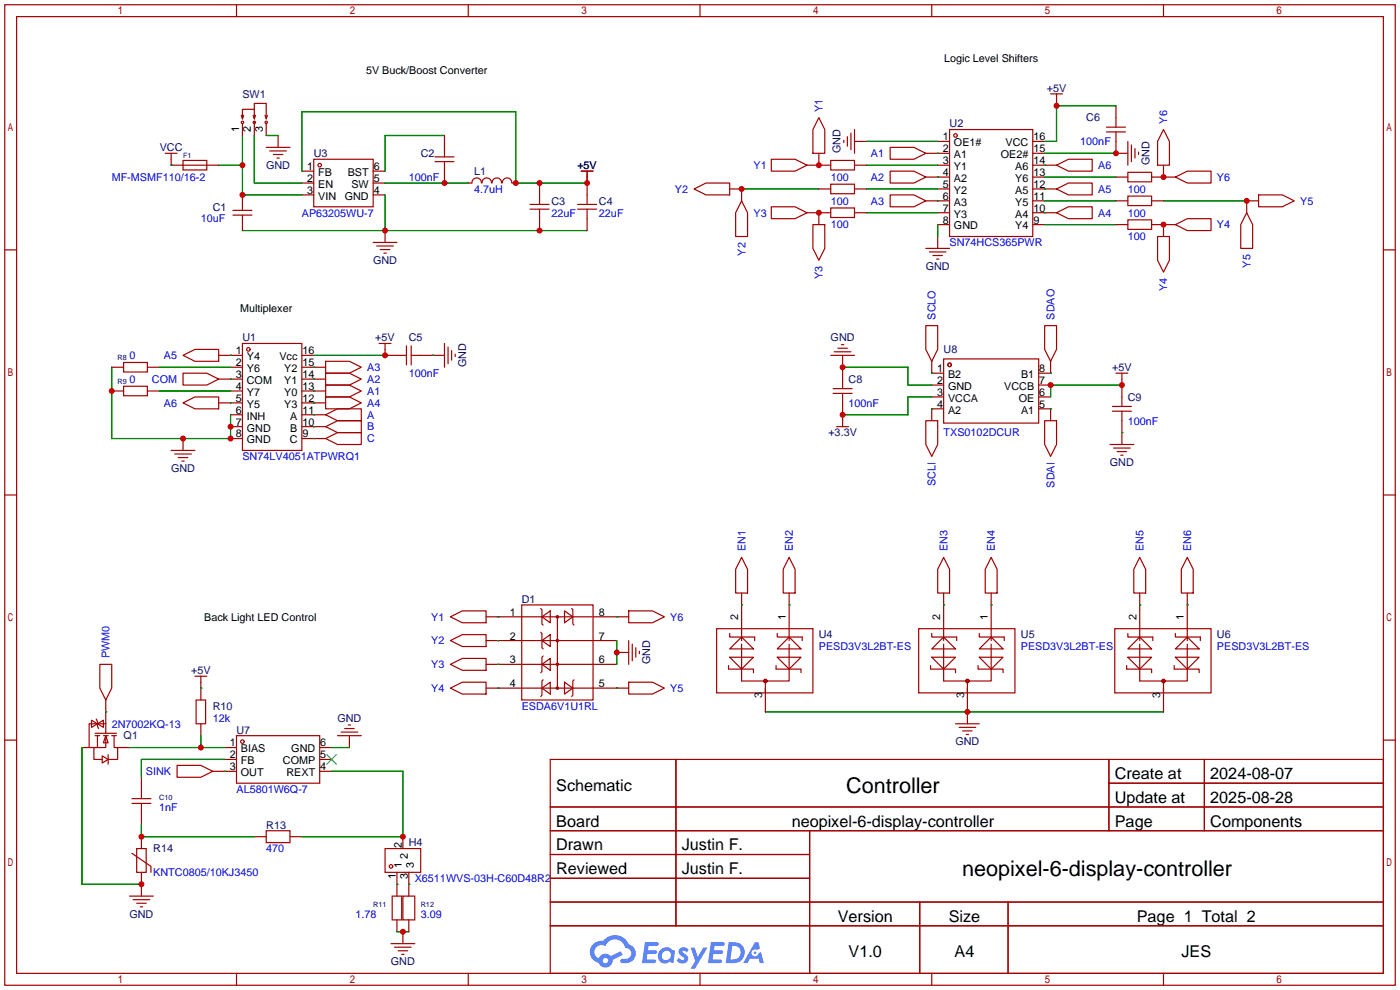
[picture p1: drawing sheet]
<svg xmlns="http://www.w3.org/2000/svg" width="299mm" height="212mm" viewBox="0 0 299 212" stroke-linecap="round" stroke-linejoin="round" font-family="sans-serif">
<g fill="none" stroke="#a10000" stroke-width=".25">
<path d="M1 1h297.2v209.6h-297.2zM3.6 3.6h292.1v204.4h-292.1zM50.5 1v2.6M100.1 1v2.6M149.6 1v2.6M199.1 1v2.6M248.7 1v2.6M35.3 32.8h2.5M36.6 32.8v2.5h10.1M39.1 34.3h5.1v2h-5.1zM51.6 24.6l.2 .8M51.8 25.4v-2h2.6v2"/>
<path d="M51.8 26.4v2.6M52.1 24.6l-.3 .8M54.1 24.6l.3 .8M54.4 23.4v-1.3h2.5v3M54.4 25.9v3.1M54.6 24.6l-.2 .8M56.6 24.6l.3 .8 .2-.8M56.9 26.4v2.6M56.9 31.5h5.1M57.7 32.3h3.5M58.4 33h2.1M59.2 33.8h.5"/>
<path d="M59.4 29v2.5M64.5 36.6h2.6M64.5 39.1h2.6M67.1 34h12.7v10.2h-12.7zM79.8 36.6h2.5M79.8 39.1h2.5M93 33.5h4M93 34.5h4M95 29v4.5M95 34.5v4.6M100.1 39.1h.7M100.9 39.1a1.01 1.01 0 0 1 1-1.1 1.01 1.01 0 0 1 1 1.1"/>
<path d="M103 39.1a1.01 1.01 0 0 1 1-1.1 1.01 1.01 0 0 1 1 1.1M105.2 39.1a1.01 1.01 0 0 1 1-1.1 1.01 1.01 0 0 1 1 1.1M107.4 39.1a1.01 1.01 0 0 1 1-1.1 1.01 1.01 0 0 1 1 1.1M109.5 39.1h.7M115.3 39.1v4.6M124.2 36.6h2.5M125.5 36.6v7.1M164.8 34h5.1l2.6 1.3-2.6 1.3h-5.1zM172.5 35.3h5M175 25.1l1.3 2.6v5.1h-2.6v-5.1zM175 32.8v2.5M177.5 34.3h5.1v2h-5.1z"/>
<path d="M177.5 39.4h5.1v2h-5.1zM180.3 30v.5M181.1 29.2v2M181.9 28.4v3.6M182.6 30.2h2.6M182.6 35.3h2.6M182.6 27.7v5.1M190.2 31.5h5.1l2.6 1.3-2.6 1.2h-5.1zM190.2 36.6h5.1l2.6 1.2-2.6 1.3h-5.1zM197.9 32.8h5M197.9 37.8h5M200.4 30.2h2.5"/>
<path d="M200.4 35.3h2.5M202.9 27.7h17.8v22.8h-17.8zM220.7 30.2h2.6M220.7 32.8h2.6M220.7 35.3h5.1M220.7 37.8h2.6M224.5 20.1h2.6M225.8 35.3l2.5-1.3h5.1v2.6h-5.1zM225.8 20.1v2.5M236.5 27.2h4M236.5 28.2h4M238.5 28.2v4.6h2.5"/>
<path d="M238.5 37.8h2.5M238.5 22.6v4.6M241 36.8h5.1v2.1h-5.1zM241 30.2v5.1M241.8 31v3.5M242.6 31.8v2M243.3 32.5v.5M246.1 37.8h5.1M248.7 27.7l1.2 2.5v5.1h-2.5v-5.1zM248.7 35.3v2.5M251.2 37.8l2.5-1.2h5.1v2.5h-5.1zM1 53.4h2.6"/>
<path d="M49.8 45h4M49.8 46h4M51.8 41.7v3.3M51.8 46v3.3M64.5 41.7h2.6M79.8 41.7h2.5M79.8 51.8h5M80.5 52.6h3.6M81.3 53.3h2M82 54.1h.5M82.3 49.3v2.5M113.3 43.7h4"/>
<path d="M113.3 44.7h4M115.3 44.7v4.6M123.4 43.7h4.1M123.4 44.7h4.1M125.5 44.7v4.6M148.3 40.4l2.6-1.3h5.1v2.6h-5.1zM156 40.4h2.5v2.5M158.5 42.9l1.3 2.6v5h-2.6v-5zM164.8 44.2h5.1l2.6 1.3-2.6 1.2h-5.1zM172.5 45.5h5M173.7 48h2.6v5.1l-1.3 2.5-1.3-2.5zM175 40.4h2.5"/>
<path d="M175 45.5v2.5M177.5 44.4h5.1v2.1h-5.1zM182.6 40.4h2.6M182.6 45.5h2.6M190.2 41.7h5.1l2.6 1.2-2.6 1.3h-5.1zM197.9 42.9h5M197.9 53.1h5M198.6 53.8h3.6M199.4 54.6h2M200.2 55.4h.5M200.4 40.4h2.5M200.4 45.5h2.5"/>
<path d="M200.4 48h2.5M200.4 50.5v2.6M220.7 40.4h5.1M220.7 42.9h2.6M220.7 45.5h5.1M220.7 48h2.6M225.8 45.5l2.5-1.3h5.1v2.5h-5.1zM225.8 40.4l2.5-1.3h5.1v2.6h-5.1zM238.5 42.9h2.5M238.5 48h2.5M241 47h5.1v2h-5.1zM241 41.9h5.1v2h-5.1z"/>
<path d="M246.1 42.9h2.6M246.1 48h5.1M247.4 50.5h2.5v5.1l-1.2 2.6-1.3-2.6zM248.7 48v2.5M251.2 48l2.5-1.3h5.1v2.6h-5.1zM266.4 45.5l1.3 2.5v5.1h-2.5v-5.1zM269 41.7h5.1l2.5 1.2-2.5 1.3h-5.1zM269 42.9h-2.6v2.6M295.7 53.4h2.5M23.9 78.5h2.5M26.4 77.5h5.1v2h-5.1zM31.5 78.5h2.5"/>
<path d="M39.1 79.8h5.1l2.5 1.2-2.5 1.3h-5.1zM39.1 75.9l2.6-1.2h5v2.5h-5zM46.7 75.9h5.1M49.3 78.5h2.5M51.8 73.4h12.7v22.9h-12.7zM64.5 75.9h2.6M64.5 78.5h5.1M69.6 79.8h5.1l2.5 1.2-2.5 1.3h-5.1zM69.6 77.2h5.1l2.5 1.3-2.5 1.3h-5.1zM81 73.4h2.6M82.3 73.4v2.5h4.6M86.9 73.9v4.1"/>
<path d="M87.9 75.9h7.1M87.9 73.9v4.1M95 73.4v5.1M95.8 74.2v3.5M96.5 74.9v2.1M97.3 75.7v.5M177.5 75.9h5.1M178.3 75.2h3.6M179.1 74.4h2M179.8 73.7h.5M180.1 75.9v7.2M197.9 69.6h2.5v5.1l-1.3 2.5-1.2-2.5z"/>
<path d="M199.1 77.2v2.6h2.6M201.7 76.7h20.3v13.7h-20.3zM223.3 69.6h2.5v5.1l-1.3 2.5-1.2-2.5zM224.5 77.2v2.6h-2.5M238.5 79.8h2.5M239.8 79.8v7.1M23.9 83.6h2.5M26.4 82.5h5.1v2.1h-5.1zM31.5 83.6h2.5M36.6 96.3h5.1M37.3 97h3.6M38.1 97.8h2"/>
<path d="M38.9 98.6h.5M39.1 86.1l2.6-1.3h5v2.6h-5zM39.1 93.7v2.6M46.7 81h5.1M46.7 86.1h5.1M49.3 83.6h2.5M49.3 88.6h2.5M49.3 91.2h2.5M49.3 93.7h2.5M64.5 81h5.1M64.5 83.6h5.1M64.5 86.1h5.1"/>
<path d="M64.5 88.6h5.1M64.5 91.2h5.1M64.5 93.7h5.1M69.6 88.6l2.5-1.2h5.1v2.5h-5.1zM69.6 91.2l2.5-1.3h5.1v2.6h-5.1zM69.6 93.7l2.5-1.2h5.1v2.5h-5.1zM69.6 82.3h5.1l2.5 1.3-2.5 1.2h-5.1zM69.6 84.8h5.1l2.5 1.3-2.5 1.3h-5.1zM178.1 83.1h4M178.1 84.1h4M178.8 91.2h2.6M180.1 84.1v7.1"/>
<path d="M197.9 89.9h2.5v5.1l-1.3 2.5-1.2-2.5zM199.1 82.3h2.6M199.1 84.8h2.6M201.7 87.4h-2.6v2.5M222 82.3h2.5M222 84.8h2.5M222 87.4h2.5v2.5M223.3 89.9h2.5v5.1l-1.3 2.5-1.2-2.5zM237.2 95h5.1M237.7 86.9h4.1M237.7 87.9h4.1M238 95.8h3.6"/>
<path d="M238.8 96.5h2M239.5 97.3h.5M239.8 87.9v7.1M1 105.8h2.6M158.5 119.1l1.3 2.6v5h-2.6v-5zM168.7 119.1l1.2 2.6v5h-2.5v-5zM201.7 119.1l1.2 2.6v5h-2.5v-5zM211.8 119.1l1.3 2.6v5h-2.5v-5zM243.6 119.1l1.3 2.6v5h-2.6v-5zM253.7 119.1l1.3 2.6v5h-2.5v-5zM295.7 105.8h2.5M96.3 131.8l2.5-1.2h5.1v2.5h-5.1z"/>
<path d="M96.3 136.9l2.5-1.3h5.1v2.6h-5.1zM103.9 131.8h22.6M103.9 136.9h27.9M111.5 129.3h15.2v20.3h-15.2zM115.6 130l.2 .3v3.1l.3 .2M115.6 135.1l.2 .3v3l.3 .3M115.8 131.8l1.8-1.2v2.5zM115.8 136.9l1.8-1.3v2.6zM119.1 131.8v15.3h-.2M120.6 130.6l1.8 1.2-1.8 1.3zM122.2 130l.2 .3v3.1l.3 .2M126.7 131.8h7.7"/>
<path d="M131.8 139.4h2.6M134.4 130.6h5l2.6 1.2-2.6 1.3h-5zM134.4 136.9v5.1M135.1 137.7v3.5M135.9 138.4v2.1M136.7 139.2v.5M153.2 134.4h20.5v13.7h-20.5zM156 138.7l2.5-2.6 2.5 2.6zM156 135.4v.7h5.3v.8M158.5 137.7v7.8h10.2v-7.8M158.5 126.7v10.2M166.1 135.4v.7h5.3v.8"/>
<path d="M168.7 136.1l2.5 2.6h-5.1zM168.7 126.7v10.2M196.3 134.4h20.6v13.7h-20.6zM199.1 138.7l2.6-2.6 2.5 2.6zM199.1 135.4v.7h5.4v.8M201.7 137.7v7.8h10.1v-7.8M201.7 126.7v10.2M209.3 135.4v.7h5.3v.8M211.8 136.1l2.6 2.6h-5.1zM211.8 126.7v10.2M238.3 134.4h20.5v13.7h-20.5zM241 135.4v.7h5.4v.8"/>
<path d="M243.6 137.7v7.8h10.1v-7.8M243.6 136.1l2.5 2.6h-5.1zM243.6 126.7v10.2M251.2 138.7l2.5-2.6 2.6 2.6zM251.2 135.4v.7h5.3v.8M253.7 126.7v10.2M1 158.2h2.6M17.5 159.8h2.6M19.6 153.9l1.2 .8-1.2 .7zM20.3 156.7h4.6M20.3 157.2h1M20.6 153.7l.2 .5v1l.3 .5"/>
<path d="M20.8 154.7l1.3-.8v1.5zM20.8 157.2v2.6M21.3 142h2.6v5.1l-1.3 2.5-1.3-2.5zM22.1 157.2h1M22.6 154.7h-3.6v5.1M22.6 157.2l.5 1.6h-1zM22.6 157.2v2.6h-2.5v2.5h1.7M22.6 149.6v7.1M23.9 157.2h1M24.4 157.2v2.6h.7v2.5h-2M25.1 159.8h2.6M41.7 144.5h2.5"/>
<path d="M41.9 149.6h2v5.1h-2zM42.9 144.5v5.1M42.9 154.7v2.5M48 159.8h2.5M50.5 157.2h17.8v10.2h-17.8zM68.3 159.8h2.6M72.1 157.2h5.1M72.9 156.5h3.6M73.7 155.7h2M74.4 154.9h.5M74.7 157.2v2.6M96.3 142l2.5-1.3h5.1v2.6h-5.1z"/>
<path d="M96.3 147.1l2.5-1.3h5.1v2.5h-5.1zM103.9 147.1h30.5M103.9 142h27.9M115.8 147.1l1.8-1.3v2.5zM115.8 142l1.8-1.3v2.6zM116.1 145.3l-.3 .2v3.1l-.2 .2M116.1 140.2l-.3 .3v3l-.2 .3M120.6 145.8l1.8 1.3-1.8 1.2zM122.7 145.3l-.3 .2v3.1l-.2 .2M134.4 145.8h5l2.6 1.3-2.6 1.2h-5zM155.7 142.2v.8h5.3v.8M156 140.5h5l-2.5 2.5z"/>
<path d="M163.6 145.5v6.6M165.9 142.2v.8h5.3v.8M166.1 140.5h5.1l-2.5 2.5zM198.9 142.2v.8h5.3v.8M199.1 140.5h5.1l-2.5 2.5zM204.2 154.7h5.1M205 155.4h3.5M205.7 156.2h2.1M206.5 157h.5M206.8 145.5v9.2M209 142.2v.8h5.4v.8M209.3 140.5h5.1l-2.6 2.5z"/>
<path d="M240.8 142.2v.8h5.3v.8M241 140.5h5.1l-2.5 2.5zM248.7 145.5v6.6M251 142.2v.8h5.3v.8M251.2 140.5h5.1l-2.6 2.5zM295.7 158.2h2.5M21.8 161.5l1.3 .8-1.3 .8zM23.1 161.3v2M28.2 171.7h4.1M28.2 170.7h4.1M30.2 166.1v4.6M30.2 171.7v4.6"/>
<path d="M30.2 178.8v2.6M37.8 163.6h5.1l2.6 1.2-2.6 1.3h-5.1zM45.5 164.8h5M48 162.3h2.5M54.4 178.8h2.5M56.9 177.5h5.1v2.6h-5.1zM62 178.8h2.5M68.3 162.3h2.6M68.3 164.8h2.6M86.1 178.8v2.6M117.6 162.3h178.1v45.7h-178.1zM117.6 172.5h178.1"/>
<path d="M117.6 177.5h178.1M144.5 162.3v35.6M173 177.5v30.5M237 162.3v15.2M237 167.4h58.7M257.4 162.3v15.2M27.7 191.5h5.1M28.2 182.4l4.1 2.8v1.2M28.4 192.3h3.6M29.2 181.4h2v5h-2zM29.2 193h2M30 193.8h.5"/>
<path d="M30.2 186.4v5.1M82.3 181.4h7.6v5h-7.6zM83.8 191.5h2.1v5.1h-2.1zM84.8 186.4v5.1M84.8 196.6v2.5M86.1 191.5h2.5v5.1h-2.5zM86.1 199.1v2.6M87.4 186.4v5.1M87.4 196.6v2.5M117.6 182.6h55.4M117.6 192.8h178.1M117.6 187.7h55.4"/>
<path d="M117.6 197.9h178.1M196.6 192.8v15.2M215.4 192.8v15.2M50.5 208v2.6M83.6 201.7h5M84.3 202.4h3.6M85.1 203.2h2M85.9 204h.5M100.1 208v2.6M149.6 208v2.6M199.1 208v2.6M248.7 208v2.6"/>
<circle cx="51.8" cy="26.2" r=".25"/>
<circle cx="54.4" cy="26.2" r=".25"/>
<circle cx="56.9" cy="26.2" r=".25"/>
<circle cx="68.3" cy="35.3" r=".38"/>
<circle cx="204.2" cy="29" r=".38"/>
<circle cx="53.1" cy="74.7" r=".38"/>
<circle cx="202.9" cy="78" r=".38"/>
<circle cx="119.1" cy="131.8" r=".25"/>
<circle cx="119.1" cy="136.9" r=".25"/>
<circle cx="51.8" cy="158.5" r=".38"/>
<circle cx="119.1" cy="147.1" r=".25"/>
<circle cx="119.1" cy="142" r=".25"/>
<circle cx="163.6" cy="145.5" r=".38"/>
<circle cx="163.6" cy="145.5" r=".25"/>
<circle cx="206.8" cy="145.5" r=".38"/>
<circle cx="206.8" cy="145.5" r=".25"/>
<circle cx="248.7" cy="145.5" r=".38"/>
<circle cx="248.7" cy="145.5" r=".25"/>
<circle cx="83.6" cy="185.2" r=".38"/>
</g>
<g fill="none" stroke="#008700" stroke-width=".25">
<path d="M36.6 35.3h.1M46.7 35.3h5.1M51.8 29v12.7h12.7M54.4 29v10.1h10.1M56.9 29h2.5M64.5 36.6v-12.7h45.7v15.2h15.3M82.3 39.1h17.8M95 29h-12.7v7.6M175 35.3h.1M185.2 35.3h15.2M185.2 30.2h15.2M200.4 32.8h.1"/>
<path d="M200.4 37.8h.1M223.3 35.3h.1M223.3 32.8h15.2M223.3 37.8h15.2M238.5 22.6h-12.7v7.6h-2.5M248.7 37.8h.1M51.8 49.3h73.7M82.3 41.7v7.6M158.5 40.4h16.5M175 45.5h.1M185.2 40.4h15.2M185.2 45.5h15.2"/>
<path d="M200.4 42.9h.1M200.4 48v2.5M223.3 45.5h.1M223.3 40.4h.1M223.3 48h15.2M223.3 42.9h15.2M248.7 48h.1M248.7 42.9h17.7M23.9 78.5v15.2h25.4v-5.1M34 78.5h15.3M49.3 75.9h.1M67.1 78.5h.1"/>
<path d="M67.1 75.9h15.2M92.5 75.9h.1M180.1 78.5h14v3.8h5M199.1 79.8h.1M224.5 79.8h.1M34 83.6h15.3M49.3 81h.1M49.3 86.1h.1M67.1 88.6h.1M67.1 91.2h.1M67.1 93.7h.1M67.1 83.6h.1"/>
<path d="M67.1 81h.1M67.1 86.1h.1M199.1 87.4h.1M199.1 84.8h-5v3.8h-14M224.5 87.4h.1M239.8 92.5h.1M239.8 82.3h-15.3v2.5M106.4 131.8h.1M106.4 136.9h.1M131.8 131.8h.1M131.8 136.9v5.1M158.5 129.3h.1"/>
<path d="M168.7 129.3h.1M201.7 129.3h.1M211.8 129.3h.1M243.6 129.3h.1M253.7 129.3h.1M17.5 159.8v29.2h12.7M22.6 152.1h.1M27.7 159.8h20.3M42.9 147.1h.1M42.9 157.2v2.6M70.9 159.8h3.8M106.4 142h.1"/>
<path d="M106.4 147.1h.1M131.8 147.1h.1M163.6 152.1h85.1M30.2 176.3v2.5h24.2M48 164.8h.1M48 162.3h-17.8v3.8M70.9 164.8h15.2v14h-21.6M84.8 189h.1M84.8 199.1h2.6M87.4 189h.1"/>
</g>
<path d="M69.8 161.3l2.1 2M71.9 161.3l-2.1 2" fill="none" stroke="#3c3" stroke-width=".25"/>
<g fill="#5487ff">
<path d="M145.3 202.7a1.3 1.3 0 0 1 1.9 .3l-.4 .6a.54 .54 0 0 0-.9-.2l.1 .2a1.34 1.34 0 0 1 .9 1.8 1.47 1.47 0 0 1-2.3-.1l.5-.6 .8 .5a.31 .31 0 0 0 .4-.3 .31 .31 0 0 0-.3-.4 1.12 1.12 0 0 1-.7-1.8z"/>
<path d="M147.6 202.5h.9l.6 2 1.2-2h.9l-2.7 4.6h-.9l1-1.7z"/>
<path d="M137.8 201.4h1.7a1.31 1.31 0 0 1 1.2 .2 .4 .4 0 0 1-.3 .5l-1.8 .1-.1 .9h1.6a.4 .4 0 0 1 .4 .4 .4 .4 0 0 1-.5 .4h-1.6l-.2 1.2h1.4a.46 .46 0 0 1 .5 0 .46 .46 0 0 1 .1 .5l-.4 .2h-2.6z"/>
<path d="M151.9 201.4h1.7a1.32 1.32 0 0 1 1.2 .2 .39 .39 0 0 1-.3 .5l-1.8 .1-.1 .9h1.6a.4 .4 0 0 1 .4 .4 .4 .4 0 0 1-.4 .4h-1.7l-.2 1.2h1.4a.46 .46 0 0 1 .5 0 .46 .46 0 0 1 .1 .5l-.4 .2h-2.6z"/>
<path d="M161.3 201.4h.8l.3 1.3-.6 .4a.75 .75 0 0 0-1.1 .3 .75 .75 0 0 0 .5 1 .75 .75 0 0 0 .9-.7l.5-.2 .6 2.3h-.8l-.3-.9h-1.8l-.5 .9h-1z"/>
<path d="M155.7 201.4l-.6 4.4h1.5a2.27 2.27 0 0 0 2.6-2.2 2.27 2.27 0 0 0-2.7-2.2zM156.5 202.1a1.5 1.5 0 0 1 1.8 1.6 1.5 1.5 0 0 1-1.9 1.4h-.3z"/>
<path d="M141.2 203a1.6 1.6 0 0 0-.3 2.3 1.6 1.6 0 0 0 2.3 .2l.7 .3 .3-2.4-.1-.3-.5-.1a1.58 1.58 0 0 0-2.4 0zM141.8 203.5a.98 .98 0 0 1 1.6 .4 .98 .98 0 0 1-1.1 1.3 .94 .94 0 0 1-.9-.7 .94 .94 0 0 1 .4-1z"/>
<path d="M126.8 201.8a2.37 2.37 0 0 0 1.1 4 1.54 1.54 0 0 0 1.8 1 1.54 1.54 0 0 0 1.2-1.6l2.2-1.1-.5-.8-2 1a1.57 1.57 0 0 0-2.7 .5 1.5 1.5 0 0 1-.7-2.1 1.5 1.5 0 0 1 2.2-.5 2.23 2.23 0 0 1 2.3-1.4 2.23 2.23 0 0 1 2 1.8 1.16 1.16 0 0 1 1.2 1.1 1.16 1.16 0 0 1-1.1 1.2h-.7a.47 .47 0 0 0-.5 .4 .47 .47 0 0 0 .4 .5 2.17 2.17 0 0 0 2.5-.9 2.17 2.17 0 0 0-.3-2.7l-.8-.4a3.2 3.2 0 0 0-5.5-.7l-1.1 .1zM128.8 205.3a.6 .6 0 0 1 1.2 0 .6 .6 0 0 1-1.2 0z"/>
<circle cx="161.4" cy="203.6" r=".28"/>
</g>
<g fill="#c00">
<circle cx="51.8" cy="41.7" r=".63"/>
<circle cx="51.8" cy="35.3" r=".63"/>
<circle cx="82.3" cy="49.3" r=".63"/>
<circle cx="115.3" cy="49.3" r=".63"/>
<circle cx="95" cy="39.1" r=".63"/>
<circle cx="110.2" cy="39.1" r=".63"/>
<circle cx="115.3" cy="39.1" r=".63"/>
<circle cx="125.5" cy="39.1" r=".63"/>
<circle cx="49.3" cy="93.7" r=".63"/>
<circle cx="39.1" cy="93.7" r=".63"/>
<circle cx="49.3" cy="91.2" r=".63"/>
<circle cx="23.9" cy="83.6" r=".63"/>
<circle cx="238.5" cy="32.8" r=".63"/>
<circle cx="175" cy="35.3" r=".63"/>
<circle cx="158.5" cy="40.4" r=".63"/>
<circle cx="175" cy="45.5" r=".63"/>
<circle cx="248.7" cy="37.8" r=".63"/>
<circle cx="266.4" cy="42.9" r=".63"/>
<circle cx="248.7" cy="48" r=".63"/>
<circle cx="82.3" cy="75.9" r=".63"/>
<circle cx="225.8" cy="22.6" r=".63"/>
<circle cx="131.8" cy="139.4" r=".63"/>
<circle cx="206.8" cy="152.1" r=".63"/>
<circle cx="42.9" cy="159.8" r=".63"/>
<circle cx="86.1" cy="199.1" r=".63"/>
<circle cx="30.2" cy="189" r=".63"/>
<circle cx="224.5" cy="82.3" r=".63"/>
<circle cx="239.8" cy="82.3" r=".63"/>
<circle cx="180.1" cy="88.6" r=".63"/>
<circle cx="180.1" cy="78.5" r=".63"/>
<circle cx="86.1" cy="178.8" r=".63"/>
<circle cx="30.2" cy="178.8" r=".63"/>
</g>
<g font-size="4.6">
<text x="180.9" y="169.4">Controller</text>
<text x="205.6" y="187.2">neopixel-6-display-controller</text>
</g>
<g font-size="3.5">
<text x="238.3" y="166.5">Create at</text>
<text x="258.7" y="166.5">2024-08-07</text>
<text x="118.9" y="169.1">Schematic</text>
<text x="238.3" y="171.6">Update at</text>
<text x="258.7" y="171.6">2025-08-28</text>
<text x="118.9" y="176.7">Board</text>
<text x="169.2" y="176.7">neopixel-6-display-controller</text>
<text x="238.3" y="176.7">Page</text>
<text x="258.7" y="176.7">Components</text>
<text x="118.9" y="181.8">Drawn</text>
<text x="145.7" y="181.8">Justin F.</text>
<text x="118.9" y="186.8">Reviewed</text>
<text x="145.7" y="186.8">Justin F.</text>
<text x="179.1" y="197">Version</text>
<text x="202.8" y="197">Size</text>
<text x="243" y="197">Page 1 Total 2</text>
<text x="181.4" y="204.6">V1.0</text>
<text x="204" y="204.6">A4</text>
<text x="252.5" y="204.6">JES</text>
</g>
<g font-size="2.3">
<text x="78.2" y="15.8">5V Buck/Boost Converter</text>
<text x="201.8" y="13.3">Logic Level Shifters</text>
<text x="51.1" y="28.2" transform="rotate(-90 51.1 28.2)">1</text>
<text x="53.6" y="28.2" transform="rotate(-90 53.6 28.2)">2</text>
<text x="56.2" y="28.2" transform="rotate(-90 56.2 28.2)">3</text>
<text x="201.5" y="30">1</text>
<text x="220.9" y="30">16</text>
<text x="201.5" y="32.5">2</text>
<text x="201.5" y="35.1">3</text>
<text x="203.9" y="31.3">OE1#</text>
<text x="203.9" y="33.8">A1</text>
<text x="213.9" y="33.8">OE2#</text>
<text x="214.9" y="31.3">VCC</text>
<text x="220.9" y="35.1">14</text>
<text x="220.9" y="32.5">15</text>
<text x="65.6" y="36.3">1</text>
<text x="65.6" y="38.9">2</text>
<text x="65.6" y="41.4">3</text>
<text x="68" y="37.6">FB</text>
<text x="68" y="40.2">EN</text>
<text x="74.3" y="37.6">BST</text>
<text x="75.1" y="40.2">SW</text>
<text x="79.9" y="41.4">4</text>
<text x="79.9" y="38.9">5</text>
<text x="79.9" y="36.3">6</text>
<text x="201.5" y="37.6">4</text>
<text x="201.5" y="40.2">5</text>
<text x="203.9" y="36.3">Y1</text>
<text x="203.9" y="38.9">A2</text>
<text x="203.9" y="41.4">Y2</text>
<text x="217" y="41.4">A5</text>
<text x="217" y="38.9">Y6</text>
<text x="217" y="36.3">A6</text>
<text x="220.9" y="40.2">12</text>
<text x="220.9" y="37.6">13</text>
<text x="68" y="42.7">VIN</text>
<text x="73.7" y="42.7">GND</text>
<text x="201.5" y="42.7">6</text>
<text x="201.5" y="45.2">7</text>
<text x="201.5" y="47.8">8</text>
<text x="203.9" y="44">A3</text>
<text x="203.9" y="46.5">Y3</text>
<text x="217" y="46.5">A4</text>
<text x="217" y="44">Y5</text>
<text x="220.9" y="47.8">9</text>
<text x="220.9" y="45.2">10</text>
<text x="220.9" y="42.7">11</text>
<text x="203.9" y="49">GND</text>
<text x="217" y="49">Y4</text>
<text x="51.3" y="66.6">Multiplexer</text>
<text x="50.4" y="75.7">1</text>
<text x="52.8" y="77">Y4</text>
<text x="59.7" y="77">Vcc</text>
<text x="64.6" y="75.7">16</text>
<text x="50.4" y="78.3">2</text>
<text x="50.4" y="80.8">3</text>
<text x="50.4" y="83.3">4</text>
<text x="52.8" y="79.5">Y6</text>
<text x="52.8" y="82.1">COM</text>
<text x="60.8" y="82.1">Y1</text>
<text x="60.8" y="79.5">Y2</text>
<text x="64.6" y="83.3">13</text>
<text x="64.6" y="80.8">14</text>
<text x="64.6" y="78.3">15</text>
<text x="200.3" y="79.5">1</text>
<text x="200.3" y="82.1">2</text>
<text x="202.6" y="80.8">B2</text>
<text x="202.6" y="83.3">GND</text>
<text x="214.6" y="83.3">VCCB</text>
<text x="218.2" y="80.8">B1</text>
<text x="222.1" y="82.1">7</text>
<text x="222.1" y="79.5">8</text>
<text x="50.4" y="85.9">5</text>
<text x="50.4" y="88.4">6</text>
<text x="52.8" y="84.6">Y7</text>
<text x="52.8" y="87.1">Y5</text>
<text x="52.8" y="89.7">INH</text>
<text x="60.8" y="87.1">Y3</text>
<text x="60.8" y="84.6">Y0</text>
<text x="62" y="89.7">A</text>
<text x="64.6" y="88.4">11</text>
<text x="64.6" y="85.9">12</text>
<text x="200.3" y="84.6">3</text>
<text x="200.3" y="87.1">4</text>
<text x="202.6" y="85.9">VCCA</text>
<text x="202.6" y="88.4">A2</text>
<text x="217.7" y="85.9">OE</text>
<text x="218.2" y="88.4">A1</text>
<text x="222.1" y="87.1">5</text>
<text x="222.1" y="84.6">6</text>
<text x="50.4" y="91">7</text>
<text x="50.4" y="93.5">8</text>
<text x="52.8" y="92.2">GND</text>
<text x="52.8" y="94.8">GND</text>
<text x="61.9" y="94.8">C</text>
<text x="62" y="92.2">B</text>
<text x="64.6" y="93.5">9</text>
<text x="64.6" y="91">10</text>
<text x="109" y="131.6">1</text>
<text x="128" y="131.6">8</text>
<text x="43.6" y="132.6">Back Light LED Control</text>
<text x="109" y="136.7">2</text>
<text x="128" y="136.7">7</text>
<text x="157.8" y="132.6" transform="rotate(-90 157.8 132.6)">2</text>
<text x="167.9" y="132.6" transform="rotate(-90 167.9 132.6)">1</text>
<text x="201" y="132.6" transform="rotate(-90 201 132.6)">2</text>
<text x="211.1" y="132.6" transform="rotate(-90 211.1 132.6)">1</text>
<text x="242.9" y="132.6" transform="rotate(-90 242.9 132.6)">2</text>
<text x="253" y="132.6" transform="rotate(-90 253 132.6)">1</text>
<text x="109" y="141.8">3</text>
<text x="128" y="141.8">6</text>
<text x="109" y="146.8">4</text>
<text x="128" y="146.8">5</text>
<text x="162.9" y="149.1" transform="rotate(-90 162.9 149.1)">3</text>
<text x="206" y="149.1" transform="rotate(-90 206 149.1)">3</text>
<text x="247.9" y="149.1" transform="rotate(-90 247.9 149.1)">3</text>
<text x="49.1" y="159.5">1</text>
<text x="51.5" y="160.8">BIAS</text>
<text x="62.3" y="160.8">GND</text>
<text x="68.5" y="159.5">6</text>
<text x="49.1" y="162.1">2</text>
<text x="49.1" y="164.6">3</text>
<text x="51.5" y="163.3">FB</text>
<text x="51.5" y="165.9">OUT</text>
<text x="60.5" y="163.3">COMP</text>
<text x="61.2" y="165.9">REXT</text>
<text x="68.5" y="164.6">4</text>
<text x="68.5" y="162.1">5</text>
<text x="85.9" y="185.5" transform="rotate(-90 85.9 185.5)">1</text>
<text x="85.9" y="181.2" transform="rotate(-90 85.9 181.2)">2</text>
<text x="87.1" y="183.6" transform="rotate(-90 87.1 183.6)">2</text>
<text x="88.4" y="185.5" transform="rotate(-90 88.4 185.5)">3</text>
<text x="84.6" y="187.8" transform="rotate(-90 84.6 187.8)">1</text>
<text x="87.1" y="187.8" transform="rotate(-90 87.1 187.8)">3</text>
</g>
<g font-size="2.3" fill="#000080">
<text x="51.8" y="20.9">SW1</text>
<text x="223.7" y="19.6">+5V</text>
<text x="202.9" y="27.2">U2</text>
<text x="232.2" y="26">C6</text>
<text x="34.1" y="32.3">VCC</text>
<text x="67.1" y="33.6">U3</text>
<text x="89.9" y="33.6">C2</text>
<text x="179.6" y="32.8" transform="rotate(-90 179.6 32.8)">GND</text>
<text x="245.7" y="35.3" transform="rotate(-90 245.7 35.3)">GND</text>
<text x="56.9" y="36.1">GND</text>
<text x="101.3" y="37.4">L1</text>
<text x="123.4" y="36.1">+5V</text>
<text x="45.5" y="45">C1</text>
<text x="117.9" y="43.7">C3</text>
<text x="128" y="43.7">C4</text>
<text x="79.7" y="56.4">GND</text>
<text x="197.8" y="57.7">GND</text>
<text x="51.8" y="72.9">U1</text>
<text x="80.2" y="72.9">+5V</text>
<text x="87.4" y="72.9">C5</text>
<text x="177.5" y="72.9">GND</text>
<text x="201.7" y="75.5">U8</text>
<text x="99.6" y="78.5" transform="rotate(-90 99.6 78.5)">GND</text>
<text x="181.4" y="81.8">C8</text>
<text x="237.7" y="79.3">+5V</text>
<text x="241" y="85.6">C9</text>
<text x="177" y="93.3">+3.3V</text>
<text x="36.6" y="100.9">GND</text>
<text x="237.2" y="99.6">GND</text>
<text x="111.5" y="128.8">D1</text>
<text x="175" y="136.4">U4</text>
<text x="218.2" y="136.4">U5</text>
<text x="260.1" y="136.4">U6</text>
<text x="139" y="142" transform="rotate(-90 139 142)">GND</text>
<text x="40.8" y="144.1">+5V</text>
<text x="45.5" y="151.7">R10</text>
<text x="72.1" y="154.2">GND</text>
<text x="26.4" y="158">Q1</text>
<text x="50.5" y="156.8">U7</text>
<text x="204.2" y="159.3">GND</text>
<text x="56.9" y="177.1">R13</text>
<text x="32.8" y="182.2">R14</text>
<text x="87.4" y="180.9">H4</text>
<text x="27.7" y="196.1">GND</text>
<text x="83.5" y="206.3">GND</text>
</g>
<g font-size="2.3" fill="#00f">
<text x="175.8" y="23.9" transform="rotate(-90 175.8 23.9)">Y1</text>
<text x="249.5" y="26.4" transform="rotate(-90 249.5 26.4)">Y6</text>
<text x="186.2" y="33.6">A1</text>
<text x="230.9" y="31">100nF</text>
<text x="23.9" y="38.7">MF-MSMF110/16-2</text>
<text x="87.4" y="38.7">100nF</text>
<text x="101.3" y="41.2">4.7uH</text>
<text x="144.2" y="41.2">Y2</text>
<text x="161" y="36.1">Y1</text>
<text x="177.5" y="38.7">100</text>
<text x="186.2" y="38.7">A2</text>
<text x="234.7" y="41.2">A5</text>
<text x="234.7" y="36.1">A6</text>
<text x="241" y="41.2">100</text>
<text x="260.1" y="38.7">Y6</text>
<text x="42.9" y="47.5">10uF</text>
<text x="64.5" y="46.3">AP63205WU-7</text>
<text x="117.9" y="46.3">22uF</text>
<text x="128" y="46.3">22uF</text>
<text x="161" y="46.3">Y3</text>
<text x="177.5" y="43.7">100</text>
<text x="186.2" y="43.7">A3</text>
<text x="234.7" y="46.3">A4</text>
<text x="241" y="46.3">100</text>
<text x="277.9" y="43.7">Y5</text>
<text x="177.5" y="48.8">100</text>
<text x="202.9" y="52.6">SN74HCS365PWR</text>
<text x="241" y="51.4">100</text>
<text x="260.1" y="48.8">Y4</text>
<text x="159.3" y="54.6" transform="rotate(-90 159.3 54.6)">Y2</text>
<text x="175.8" y="59.7" transform="rotate(-90 175.8 59.7)">Y3</text>
<text x="267.3" y="57.2" transform="rotate(-90 267.3 57.2)">Y5</text>
<text x="249.5" y="62.3" transform="rotate(-90 249.5 62.3)">Y4</text>
<text x="199.9" y="68.3" transform="rotate(-90 199.9 68.3)">SCLO</text>
<text x="225.3" y="68.3" transform="rotate(-90 225.3 68.3)">SDAO</text>
<text x="27.7" y="76.8">0</text>
<text x="35" y="76.8">A5</text>
<text x="27.7" y="81.8">0</text>
<text x="32.5" y="81.8">COM</text>
<text x="78.5" y="81.8">A2</text>
<text x="78.5" y="79.3">A3</text>
<text x="87.4" y="80.6">100nF</text>
<text x="35" y="86.9">A6</text>
<text x="78.5" y="89.5">A</text>
<text x="78.5" y="84.4">A1</text>
<text x="78.5" y="86.9">A4</text>
<text x="181.4" y="86.9">100nF</text>
<text x="78.5" y="92">B</text>
<text x="78.5" y="94.5">C</text>
<text x="201.7" y="93.3">TXS0102DCUR</text>
<text x="241" y="90.7">100nF</text>
<text x="51.8" y="98.3">SN74LV4051ATPWRQ1</text>
<text x="199.9" y="103.9" transform="rotate(-90 199.9 103.9)">SCLI</text>
<text x="225.3" y="104.2" transform="rotate(-90 225.3 104.2)">SDAI</text>
<text x="159.3" y="117.9" transform="rotate(-90 159.3 117.9)">EN1</text>
<text x="169.5" y="117.9" transform="rotate(-90 169.5 117.9)">EN2</text>
<text x="202.5" y="117.9" transform="rotate(-90 202.5 117.9)">EN3</text>
<text x="212.6" y="117.9" transform="rotate(-90 212.6 117.9)">EN4</text>
<text x="244.4" y="117.9" transform="rotate(-90 244.4 117.9)">EN5</text>
<text x="254.6" y="117.9" transform="rotate(-90 254.6 117.9)">EN6</text>
<text x="92.2" y="132.6">Y1</text>
<text x="92.2" y="137.7">Y2</text>
<text x="143.3" y="132.6">Y6</text>
<text x="23.4" y="140.7" transform="rotate(-90 23.4 140.7)">PWM0</text>
<text x="92.2" y="142.8">Y3</text>
<text x="175" y="139">PESD3V3L2BT-ES</text>
<text x="218.2" y="139">PESD3V3L2BT-ES</text>
<text x="260.1" y="139">PESD3V3L2BT-ES</text>
<text x="92.2" y="147.9">Y4</text>
<text x="143.3" y="147.9">Y5</text>
<text x="23.9" y="155.5">2N7002KQ-13</text>
<text x="45.5" y="154.2">12k</text>
<text x="111.5" y="151.7">ESDA6V1U1RL</text>
<text x="31.2" y="165.7">SINK</text>
<text x="34" y="173.3">1nF</text>
<text x="50.5" y="169.5">AL5801W6Q-7</text>
<text x="56.9" y="182.2">470</text>
<text x="32.8" y="187.2">KNTC0805/10KJ3450</text>
<text x="88.6" y="188.5">X6511WVS-03H-C60D48R2</text>
<text x="75.9" y="196.1">1.78</text>
<text x="89.9" y="196.1">3.09</text>
</g>
<g font-size="1.6" fill="#000080">
<text x="39.1" y="33.7">F1</text>
<text x="25.1" y="76.9">R8</text>
<text x="25.1" y="82">R9</text>
<text x="34" y="170.9">C10</text>
<text x="79.8" y="193.7">R11</text>
<text x="89.9" y="193.7">R12</text>
</g>
</svg>
